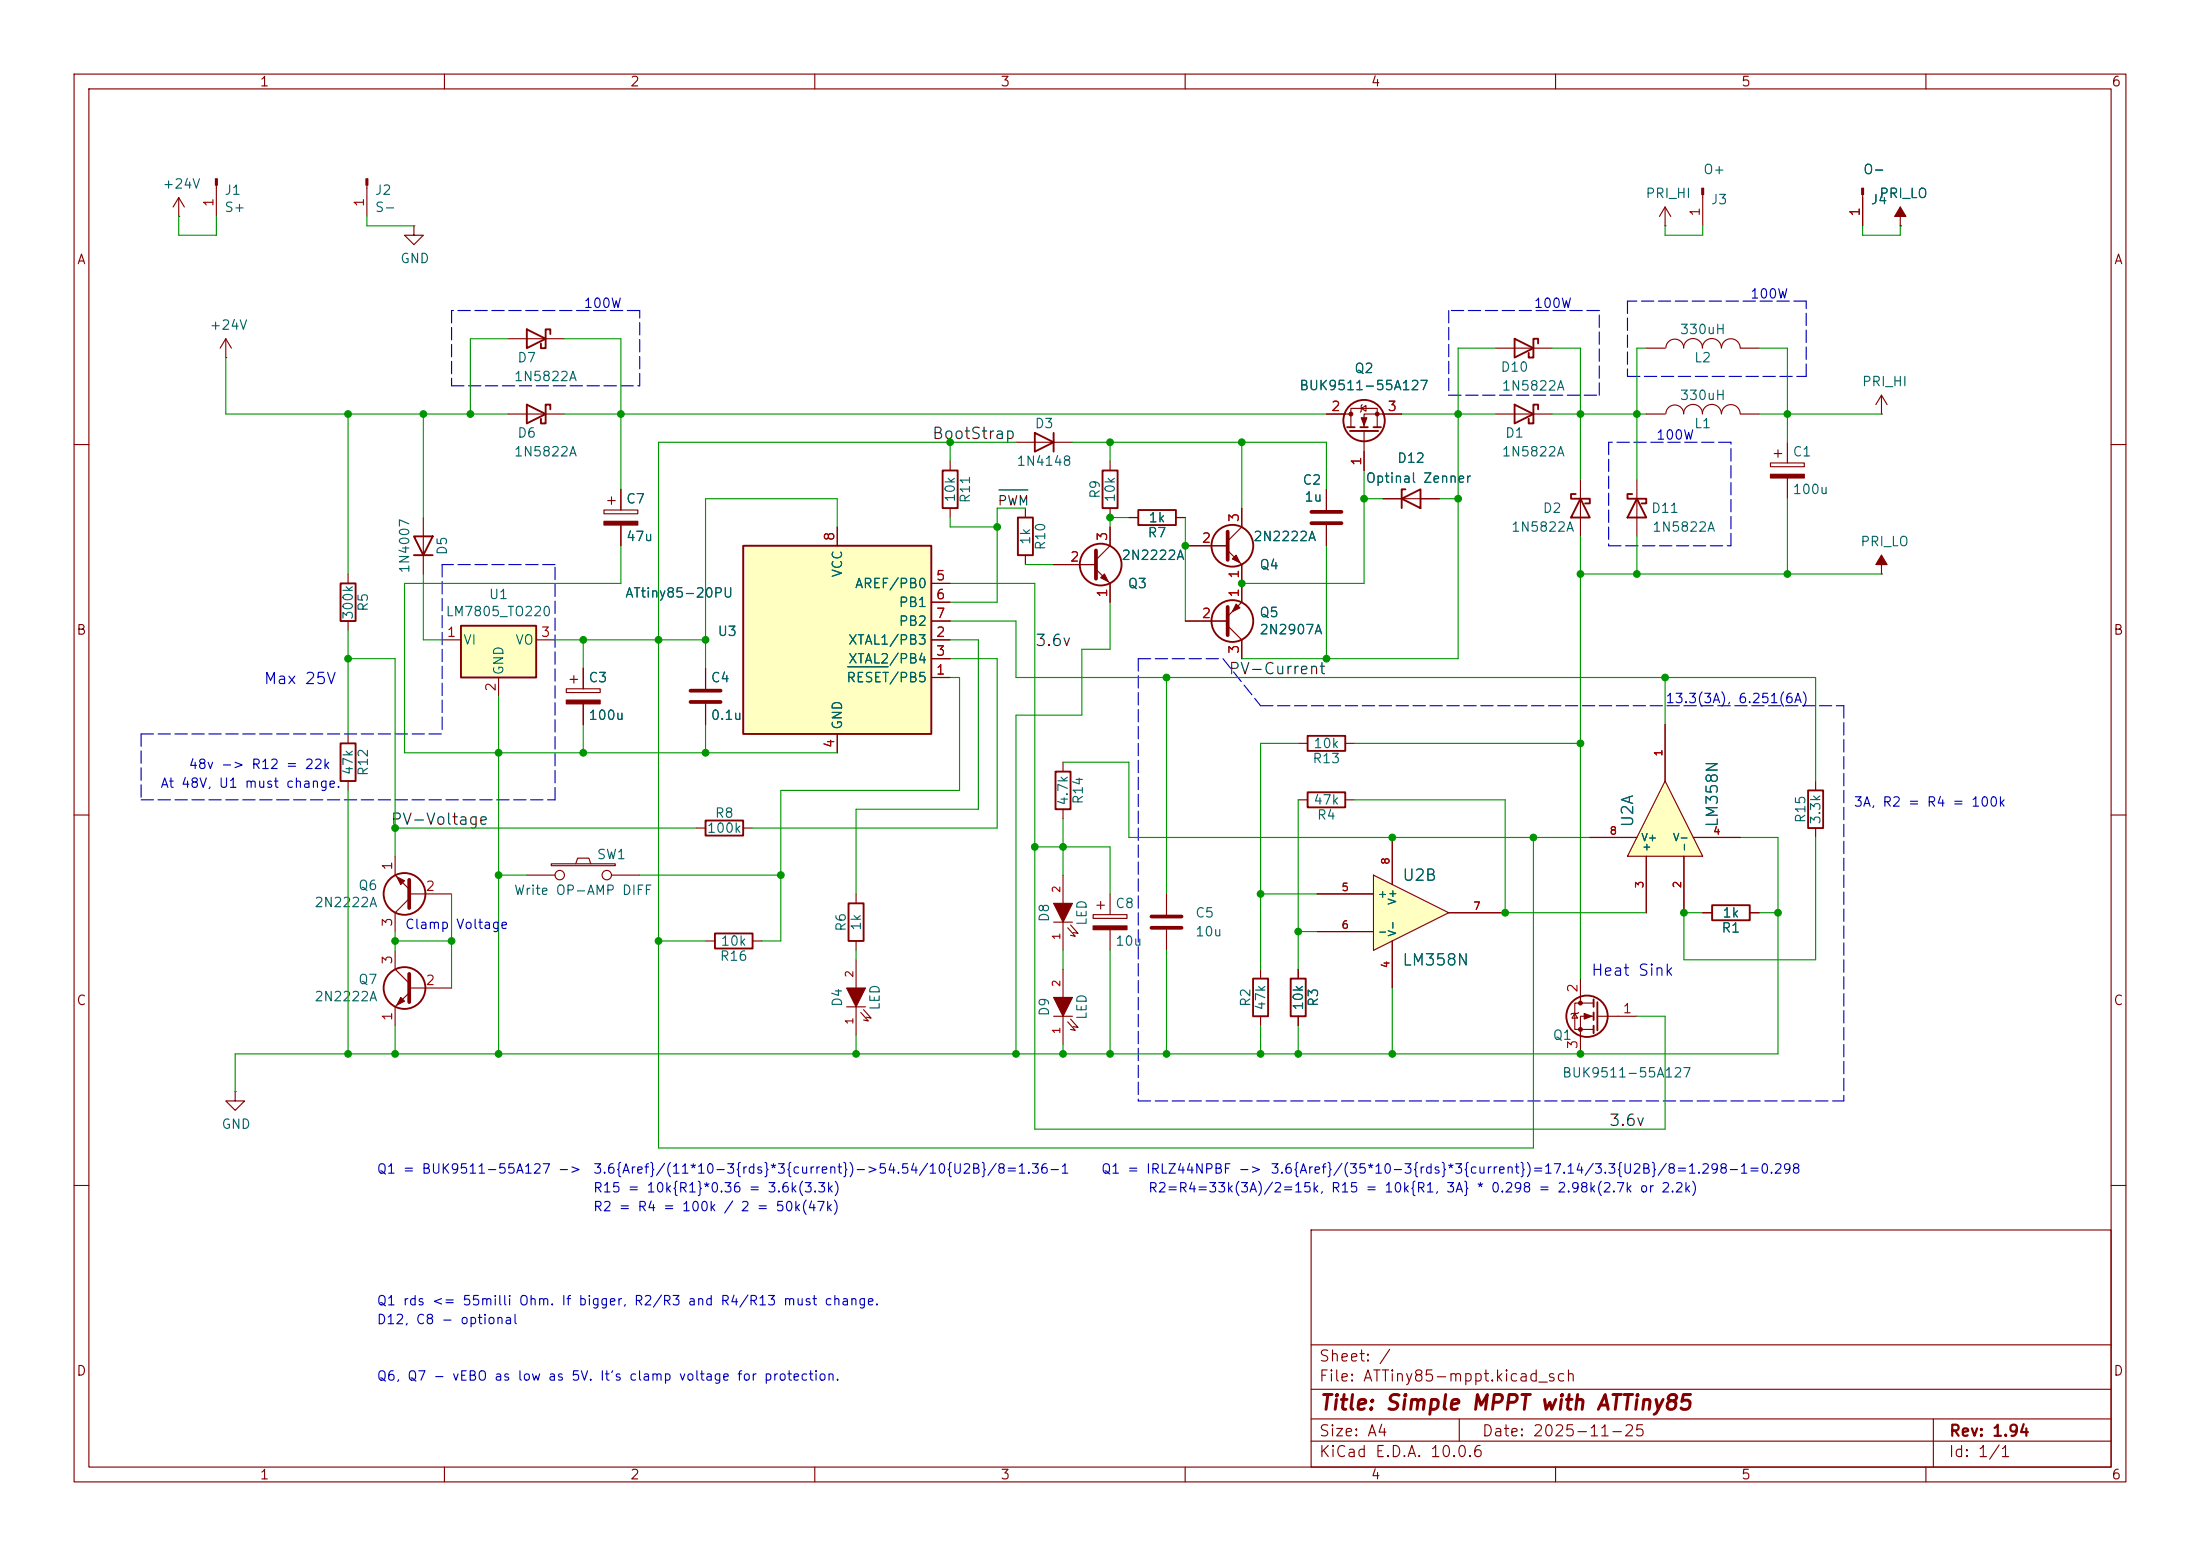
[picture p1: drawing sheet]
<svg xmlns="http://www.w3.org/2000/svg" width="297mm" height="210mm" viewBox="0 0 297 210" stroke-linecap="round" stroke-linejoin="round" font-family="sans-serif">
<g fill="none" stroke="#840000" stroke-width=".15">
<path d="M10 10h277v190h-277zM12 12h273v186h-273zM60 10v2M110 10v2M160 10v2M210 10v2M260 10v2M224.8 30.5h.1M224.8 27.9l-.8 1.3M224.8 27.9l.8 1.3M224.8 27.9v2.6M251.5 26.3v4.2"/>
<path d="M256.5 30.5h.1M256.5 27.9v2.6M30.5 48.3h.1M30.5 45.7l-.8 1.3M30.5 45.7l.7 1.3M30.5 45.7v2.6M68.6 55.9h7.6M137.2 59.7h7.6M222.2 55.9h2.6M224.9 55.9a1.21 1.21 0 0 1 1.2-1.2 1.21 1.21 0 0 1 1.2 1.2M227.3 55.9a1.28 1.28 0 0 1 1.3-1.3 1.28 1.28 0 0 1 1.2 1.3M229.8 55.9a1.28 1.28 0 0 1 1.3-1.3 1.28 1.28 0 0 1 1.3 1.3"/>
<path d="M232.4 55.9a1.26 1.26 0 0 1 1.3-1.3 1.26 1.26 0 0 1 1.2 1.3M234.9 55.9h2.6M10 60h2M81.5 68.8h4.6v.5h-4.6zM82 67.6h1.1M82.5 67.1v1M83.8 66v2.8M83.8 70.9v2.8M142.2 76.2h5.8M148 76.8l1.9 1.9v2.6M149.9 71.1v2.6l-1.9 1.9M221 64.8v7.6"/>
<path d="M285 60h2M10 110h2M53.3 115.6v2.5l1.9 1.9M71.1 118.1h3.8M74.4 116.6h8.7v.2h-8.7zM77.7 116.6l.3-.8h1.5l.3 .8M82.5 118.1h3.9M143.5 102.9v1.2M143.5 109.2v1.3M143.5 118.1v3.8M245.1 105.4v1.3M245.1 111.8v1.2"/>
<path d="M285 110h2M53.3 128.3v2.5l1.9 1.9M55.2 134l-1.9 1.9v2.5M55.2 121.3l-1.9 1.9v2.5M55.2 120.7h5.8M55.2 133.4h5.8M95.2 127h1.3M101.6 127h1.3M114.3 135.9h2.5M115.6 120.7v1.2M115.6 127v1.3M115.6 129.5v3.9"/>
<path d="M115.6 135.9v3.8M116.2 136.7l1 1.1-.6-.1M116.6 136.3l1 1.1-.6-.1M142.2 137.2h2.6M142.2 124.5h2.6M143.5 124.5v3.8M143.5 130.8v3.8M143.5 137.2v3.8M144.1 137.9l1.1 1.2-.7-.2M144.1 125.2l1.1 1.2-.7-.2M144.5 137.5l1 1.2-.6-.1M144.5 124.8l1 1.2-.6-.1"/>
<path d="M147.6 123.4h4.5v.6h-4.5zM148.1 122.2h1M148.6 121.7v1M149.9 120.7v2.7M149.9 125.5v2.8M10 160h2M177 166h108v32h-108zM285 160h2M60 198v2M110 198v2M160 198v2M177 194.5h108"/>
<path d="M177 191.5h108M177 187.5h108M177 181.5h108M197 191.5v3M210 198v2M260 198v2M261 191.5v6.5"/>
<circle cx="75.6" cy="118.1" r=".63"/>
<circle cx="81.9" cy="118.1" r=".63"/>
</g>
<g fill="#840000" stroke="#840000" stroke-width=".15">
<path d="M147.6 125h4.5v.5h-4.5z"/>
<path d="M81.5 70.4h4.6v.5h-4.6z"/>
<path d="M142.2 134.6h2.6l-1.3 2.6z"/>
<path d="M142.2 121.9h2.6l-1.3 2.6z"/>
<path d="M251.3 25.4h.3v.9h-.3z"/>
<path d="M256.5 27.9l.8 1.3h-1.5z"/>
<path d="M53.6 118.4l1 .5-.5 .5z"/>
<path d="M54.1 134.6l.5 .5-1 .5z"/>
<path d="M114.3 133.4h2.5l-1.2 2.5z"/>
<path d="M148.6 78l.5-.5 .5 1z"/>
</g>
<g fill="none" stroke="#840000" stroke-width=".25">
<path d="M71.1 54.6l2.6 1.3-2.6 1.3zM74.3 55.2v-.6h-.6v2.6h-.7v-.7M139.7 58.4l2.5 1.3-2.5 1.3zM142.2 58.4v2.6M220.3 66.7h-.6v.6h2.5v.6h-.6M221 67.3l1.2 2.6h-2.5zM142.5 104.1h2v5.1h-2zM244.1 106.7h2v5.1h-2zM96.5 126h5.1v2h-5.1zM114.6 121.9h2v5.1h-2z"/>
<circle cx="148.6" cy="76.2" r="2.82"/>
<circle cx="54.6" cy="133.3" r="2.82"/>
<circle cx="54.6" cy="120.6" r="2.82"/>
</g>
<path d="M148 74.3v3.8M55.2 118.7v3.9M55.2 131.4v3.9" fill="none" stroke="#840000" stroke-width=".51"/>
<path d="M224.8 105.4l5.1 10.2h-10.2z" fill="#ffffc2"/>
<g fill="none" stroke="#840000" stroke-width=".15">
<path d="M179.1 55.9h3.3M182.4 57.7v-2.6h3.5v2.6M183.8 55.1l.6-.4v.8zM183.9 54.6l-.1 .1v.8l-.2 .1M184.1 58.2v5.3M189.2 55.9h-5.1v1.8M201.9 55.9h7.6M186.7 67.3h7.6M213.4 64.8v7.6M47 99.1v1.2M224.8 97.8v7.6M47 105.4v1.3"/>
<path d="M214.6 113h6.4M222.2 115.6v7.6M224.8 105.4l5.1 10.2h-10.2zM227.3 115.6v7.6M228.6 113h6.3M31.7 147.3v1.3h1.3l-1.3 1.3-1.2-1.3h1.2M31.7 147.3h.1"/>
</g>
<g fill="none" stroke="#840000" stroke-width=".25">
<path d="M181.9 57.7h1M182.2 58.2h3.9M183.6 57.7h1.1M185.4 57.7h1M204.5 54.6l2.5 1.3-2.5 1.3zM207.6 55.2v-.6h-.6v2.6h-.6v-.7M189.2 67.3l2.6-1.3v2.6zM189.7 66h-.5v2.6M212.7 66.7h-.6v.6h2.5v.6h-.6M213.4 67.3l1.2 2.6h-2.5zM46 100.3h2v5.1h-2z"/>
<circle cx="184.1" cy="56.8" r="2.79"/>
</g>
<g fill="#840000" stroke="#840000" stroke-width=".15">
<path d="M183.8 56.4h.7l-.4 1z"/>
<circle cx="182.4" cy="55.9" r=".25"/>
<circle cx="185.9" cy="55.9" r=".25"/>
</g>
<path d="M100.3 73.7h25.4v25.4h-25.4z" fill="#ffffc2"/>
<g fill="none" stroke="#840000" stroke-width=".25">
<path d="M71.1 44.5l2.6 1.2-2.6 1.3zM74.3 45.1v-.6h-.6v2.5h-.7v-.6M204.5 45.7l2.5 1.3-2.5 1.3zM207.6 46.4v-.7h-.6v2.6h-.6v-.7M46 78.7h2v5.1h-2zM55.9 72.4h2.5l-1.3 2.5zM55.9 74.9h2.5M100.3 73.7h25.4v25.4h-25.4zM153.7 68.8h5v2.1h-5zM176.5 99.3h5.1v2h-5.1zM176.5 106.9h5.1v2.1h-5.1zM174.2 132.1h2.1v5.1h-2.1z"/>
<path d="M215.1 134.9v1M215.1 136.7v1M215.1 138.4v1M215.6 135.3v3.8M231.1 122.2h5.1v2h-5.1z"/>
<circle cx="166.4" cy="73.7" r="2.82"/>
<circle cx="214.2" cy="137.2" r="2.79"/>
</g>
<g fill="none" stroke="#840000" stroke-width=".15">
<path d="M24.1 29.2h.1M24.1 26.7l-.7 1.2M24.1 26.7l.8 1.2M24.1 26.7v2.5M29.2 25v4.2M49.5 25v4.2M55.9 30.5v1.3h1.2l-1.2 1.2-1.3-1.2h1.3M55.9 30.5h.1M68.6 45.7h7.6M201.9 47h7.6M47 77.5v1.2M57.1 69.9v7.6"/>
<path d="M113 71.1v2.6M125.7 78.7h2.6M152.4 69.9h1.3M158.7 69.9h1.3M160 73.7h5.7M165.7 74.3l1.9 1.9v2.5M167.6 68.6v2.5l-1.9 1.9M179.1 66v2.8M179.1 70.9v2.8M47 83.8v1.3M113 99.1v2.5M125.7 91.4h2.6"/>
<path d="M125.7 86.4h2.6M125.7 88.9h2.6M125.7 81.3h2.6M125.7 83.8h2.6M175.3 108h1.2M175.3 100.3h1.2M181.6 108h1.3M181.6 100.3h1.3M175.3 130.8v1.3M175.3 137.2v1.2M212.6 136.8l.4 .6h-.8zM213.1 136.7l-.1 .1h-.8l-.1 .1"/>
<path d="M213.4 132.1v3.3M215.1 135.4h-2.5v3.5h2.5M215.1 137.2h-1.7v5M215.6 137.2h5.4M229.9 123.2h1.2M236.2 123.2h1.3"/>
</g>
<path d="M114.4 90h5.5" fill="none" stroke="#006464" stroke-width=".15"/>
<g fill="#840000" stroke="#840000" stroke-width=".15">
<path d="M213.9 136.8l1 .4-1 .3z"/>
<path d="M29.1 24.1h.2v.9h-.2z"/>
<path d="M49.4 24.1h.3v.9h-.3z"/>
<path d="M166.4 75.4l.5-.5 .5 1z"/>
<circle cx="213.4" cy="135.4" r=".25"/>
<circle cx="213.4" cy="138.9" r=".25"/>
</g>
<path d="M165.7 71.8v3.8M177 69.1h4.1M177 70.6h4.1" fill="none" stroke="#840000" stroke-width=".51"/>
<path d="M62.2 84.5h10.2v6.9h-10.2z" fill="#ffffc2"/>
<g fill="none" stroke="#840000" stroke-width=".25">
<path d="M148.8 63.5h2.1v5.1h-2.1zM62.2 84.5h10.2v6.9h-10.2z"/>
<circle cx="166.4" cy="83.8" r="2.82"/>
</g>
<path d="M149.9 62.2v1.3M149.9 68.6v1.3M167.6 78.7v2.6l-1.9 1.9M59.7 86.4h2.5M67.3 91.4v2.6M72.4 86.4h2.5M160 83.8h5.7M165.7 84.5l1.9 1.9v2.5" fill="none" stroke="#840000" stroke-width=".15"/>
<path d="M165.7 81.9v3.8" fill="none" stroke="#840000" stroke-width=".51"/>
<path d="M166.9 81.5l.5 .5-1 .6z" fill="#840000" stroke="#840000" stroke-width=".15"/>
<path d="M185.4 118.1l10.2 5.1-10.2 5.1z" fill="#ffffc2"/>
<g fill="none" stroke="#840000" stroke-width=".15">
<path d="M229.9 26.3v4.2M251.5 26.7v3.8M256.5 30.5h.1M179.1 55.9h2.5M186.7 55.9h2.5M222.2 47h2.6M224.9 47a1.21 1.21 0 0 1 1.2-1.2 1.21 1.21 0 0 1 1.2 1.2M227.3 47a1.28 1.28 0 0 1 1.3-1.3 1.28 1.28 0 0 1 1.2 1.3M229.8 47a1.28 1.28 0 0 1 1.3-1.3 1.28 1.28 0 0 1 1.3 1.3M232.4 47a1.26 1.26 0 0 1 1.3-1.3 1.26 1.26 0 0 1 1.2 1.3h2.6M241.3 59.7v2.8M254 55.9h.1"/>
<path d="M254 53.3v2.6M254 53.3l-.8 1.3M254 53.3l.8 1.3M83.8 66v2.8M83.8 70.9v2.8M113 71.1v2.6M125.7 78.7h2.6M128.3 62.2v1.3M128.3 68.6v1.3M138.4 68.6v1.3M138.4 74.9v1.3M142.2 76.2h5.8"/>
<path d="M149.9 71.1v2.6M149.9 78.7v2.6M152.4 69.9h1.3M158.7 69.9h1.3M160 73.7h5.7M167.6 68.6v2.5M167.6 76.2v5.1M179.1 66v2.8M179.1 70.9v2.8M184.1 61v2.5M186.7 67.3h2.5M191.8 67.3h2.5"/>
<path d="M239 62.5h4.6v.5h-4.6zM239.5 61.2h1M240 60.7v1M241.3 64.5v2.8M254 77.5h.1M254 74.9v2.6M76.5 93h4.5v.5h-4.5zM77 91.7h1M77.5 91.2v1M78.7 90.2v2.8M78.7 95v2.8M95.2 90.2v2.8"/>
<path d="M95.2 95v2.8M113 99.1v2.5M125.7 91.4h2.6M125.7 86.4h2.6M125.7 88.9h2.6M125.7 81.3h2.6M125.7 83.8h2.6M160 83.8h5.7M167.6 86.4v2.5M224.8 97.8v7.6M94 111.8h1.2M100.3 111.8h1.3"/>
<path d="M185.4 118.1l10.2 5.1-10.2 5.1zM188 113v6.4M214.6 113h6.4M222.2 115.6v7.6M227.3 115.6v7.6M228.6 113h6.3M157.5 120.7v2.7M157.5 125.5v2.8M170.2 130.8v1.3M170.2 137.2v1.2M175.3 130.8v1.3M175.3 137.2v1.2"/>
<path d="M177.8 120.7h7.6M177.8 125.7h7.6M188 127v6.4M195.6 123.2h7.6M229.9 123.2h1.2M236.2 123.2h1.3"/>
</g>
<g fill="#840000" stroke="#840000" stroke-width=".15">
<path d="M76.5 94.5h4.5v.5h-4.5z"/>
<path d="M239 64h4.6v.5h-4.6z"/>
<path d="M254 74.9l.8 1.3h-1.6z"/>
<path d="M229.7 25.4h.3v.9h-.3z"/>
</g>
<path d="M127.3 63.5h2v5.1h-2zM137.4 69.9h2v5h-2zM95.2 110.7h5.1v2.1h-5.1zM169.2 132.1h2v5.1h-2z" fill="none" stroke="#840000" stroke-width=".25"/>
<path d="M93.2 93.2h4.1M93.2 94.7h4.1M155.4 123.7h4.1M155.4 125.2h4.1" fill="none" stroke="#840000" stroke-width=".51"/>
<path d="M134.8 66.1h4" fill="none" stroke="#0f0f0f" stroke-width=".15"/>
<g fill="none" stroke="#0000c2" stroke-width=".15" stroke-dasharray="1.7 .6">
<path d="M61 41.9v10.2M61 52.1h25.4M86.4 41.9h-25.4M86.4 52.1v-10.2M195.6 41.9v11.4M195.6 53.3h20.3M215.9 53.3v-11.4M215.9 41.9h-20.3M217.2 59.7v14M219.7 40.6v10.2M219.7 50.8h24.1M233.7 59.7h-16.5"/>
<path d="M243.8 50.8v-10.2M243.8 40.6h-24.1M59.7 76.2v22.9M74.9 76.2h-15.2M217.2 73.7h16.5M233.7 73.7v-14M19 99.1v8.9M19 99.1h40.7M153.7 88.9h11.4M153.7 88.9v59.7M165.1 88.9l5.1 6.4M170.2 95.3h78.7"/>
<path d="M248.9 95.3v53.3M19 108h55.9M74.9 108v-31.8M153.7 148.6h95.2"/>
</g>
<g fill="none" stroke="#009600" stroke-width=".15">
<path d="M24.1 29.2v2.6h5.1v-2.6M49.5 29.2v1.3h6.4M224.8 30.5v1.3h5.1v-1.3M251.5 30.5v1.3h5v-1.3M30.5 48.3v7.6h38.1M47 55.9v21.6M57.1 55.9v14M68.6 45.7h-5.1v10.2M76.2 45.7h7.6v20.3M76.2 55.9h102.9M128.3 59.7v2.5M137.2 59.7h-48.3v95.2h118.1v-41.9"/>
<path d="M144.8 59.7h34.3v6.3M149.9 59.7v2.5M167.6 59.7v8.9M189.2 55.9h12.7M201.9 47h-5.1v41.9h-29.2M209.5 55.9h12.7M209.5 47h3.9v17.8M222.2 47h-1.2v17.8M237.5 55.9h16.5M237.5 47h3.8v12.7M57.1 77.5v8.9h2.6M83.8 73.7v5h-29.2v22.9h58.4"/>
<path d="M113 71.1v-3.8h-17.8v22.9M128.3 78.7h11.4v73.7h85.1v-15.2h-3.8M128.3 69.9v1.2h6.3M138.4 68.6h-3.8v12.7h-6.3M138.4 76.2h3.8M152.4 69.9h-2.5v1.2M160 69.9v13.9M179.1 73.7v15.2M184.1 67.3h2.6M184.1 63.5v15.2h-16.5M194.3 67.3h2.5M213.4 72.4v59.7"/>
<path d="M213.4 77.5h40.6M221 72.4v5.1M241.3 67.3v10.2M47 88.9h6.3v26.7M47 85.1v14M67.3 94v48.2M74.9 86.4h20.3M78.7 86.4v3.8M78.7 97.8v3.8M95.2 97.8v3.8M128.3 86.4h3.8v22.8h-16.5v11.5M128.3 88.9h6.3v22.9h-33"/>
<path d="M128.3 91.4h1.2v15.3h-24.1v20.3h-2.5M128.3 83.8h8.9v7.6h107.9v14M149.9 81.3v6.3h-3.9v8.9h-8.8v45.7M157.5 91.4v29.3M224.8 91.4v6.4M47 106.7v35.5M53.3 111.8h40.7M67.3 118.1h3.8M86.4 118.1h19M139.7 114.3h10.2v6.4M143.5 110.5v7.6M143.5 102.9h8.9v10.1h62.2"/>
<path d="M175.3 108v22.8M175.3 100.3h-5.1v30.5M182.9 108h20.3v15.2h19M182.9 100.3h30.5M234.9 113h5.1v29.2h-208.3v5.1M245.1 113v16.5h-17.8v-6.3h2.6M53.3 125.7v2.6M53.3 138.4v3.8M53.3 127h7.7M61 120.7v12.7M88.9 127h6.3M115.6 128.3v1.2"/>
<path d="M115.6 139.7v2.5M143.5 128.3v2.5M149.9 128.3v13.9M157.5 128.3v13.9M170.2 120.7h7.6M170.2 138.4v3.8M175.3 138.4v3.8M175.3 125.7h2.5M188 133.4v8.8M237.5 123.2h2.5M143.5 141v1.2"/>
</g>
<path d="M114.4 90h5.5" fill="none" stroke="#006464" stroke-width=".15"/>
<g fill="#009600" stroke="#009600" stroke-width=".14">
<circle cx="137.2" cy="142.2" r=".46"/>
<circle cx="47" cy="142.2" r=".46"/>
<circle cx="53.3" cy="142.2" r=".46"/>
<circle cx="67.3" cy="142.2" r=".46"/>
<circle cx="115.6" cy="142.2" r=".46"/>
<circle cx="53.3" cy="127" r=".46"/>
<circle cx="88.9" cy="86.4" r=".46"/>
<circle cx="78.7" cy="86.4" r=".46"/>
<circle cx="128.3" cy="59.7" r=".46"/>
<circle cx="83.8" cy="55.9" r=".46"/>
<circle cx="47" cy="55.9" r=".46"/>
<circle cx="53.3" cy="111.8" r=".46"/>
<circle cx="47" cy="88.9" r=".46"/>
<circle cx="63.5" cy="55.9" r=".46"/>
<circle cx="57.1" cy="55.9" r=".46"/>
<circle cx="61" cy="127" r=".46"/>
<circle cx="78.7" cy="101.6" r=".46"/>
<circle cx="95.2" cy="86.4" r=".46"/>
<circle cx="88.9" cy="127" r=".46"/>
<circle cx="67.3" cy="118.1" r=".46"/>
<circle cx="67.3" cy="101.6" r=".46"/>
<circle cx="105.4" cy="118.1" r=".46"/>
<circle cx="95.2" cy="101.6" r=".46"/>
<circle cx="143.5" cy="114.3" r=".46"/>
<circle cx="139.7" cy="114.3" r=".46"/>
<circle cx="157.5" cy="142.2" r=".46"/>
<circle cx="170.2" cy="120.7" r=".46"/>
<circle cx="175.3" cy="125.7" r=".46"/>
<circle cx="175.3" cy="142.2" r=".46"/>
<circle cx="170.2" cy="142.2" r=".46"/>
<circle cx="149.9" cy="142.2" r=".46"/>
<circle cx="143.5" cy="142.2" r=".46"/>
<circle cx="241.3" cy="77.5" r=".46"/>
<circle cx="224.8" cy="91.4" r=".46"/>
<circle cx="203.2" cy="123.2" r=".46"/>
<circle cx="188" cy="113" r=".46"/>
<circle cx="207" cy="113" r=".46"/>
<circle cx="221" cy="77.5" r=".46"/>
<circle cx="184.1" cy="67.3" r=".46"/>
<circle cx="196.8" cy="67.3" r=".46"/>
<circle cx="213.4" cy="100.3" r=".46"/>
<circle cx="240" cy="123.2" r=".46"/>
<circle cx="227.3" cy="123.2" r=".46"/>
<circle cx="196.8" cy="55.9" r=".46"/>
<circle cx="221" cy="55.9" r=".46"/>
<circle cx="213.4" cy="55.9" r=".46"/>
<circle cx="213.4" cy="142.2" r=".46"/>
<circle cx="188" cy="142.2" r=".46"/>
<circle cx="157.5" cy="91.4" r=".46"/>
<circle cx="149.9" cy="59.7" r=".46"/>
<circle cx="167.6" cy="78.7" r=".46"/>
<circle cx="167.6" cy="59.7" r=".46"/>
<circle cx="160" cy="73.7" r=".46"/>
<circle cx="179.1" cy="88.9" r=".46"/>
<circle cx="149.9" cy="69.9" r=".46"/>
<circle cx="241.3" cy="55.9" r=".46"/>
<circle cx="213.4" cy="77.5" r=".46"/>
<circle cx="134.6" cy="71.1" r=".46"/>
</g>
<text font-size="2" fill="#840000" x="178" y="190.8">Title: Simple MPPT with ATTiny85</text>
<g font-size="1.5" fill="#0f0f0f">
<text x="125.7" y="59.6">BootStrap</text>
<text x="139.6" y="87.6">3.6v</text>
<text x="165.8" y="91.4">PV-Current</text>
<text x="52.7" y="111.7">PV-Voltage</text>
<text x="217.1" y="152.4">3.6v</text>
</g>
<g font-size="1.5" fill="#0000c2">
<text x="35.5" y="92.7">Max 25V</text>
<text x="214.7" y="132.1">Heat Sink</text>
</g>
<g font-size="1.5" fill="#006464">
<text x="220.9" y="111.8" transform="rotate(-90 220.9 111.8)">U2A</text>
<text x="232.3" y="111.8" transform="rotate(-90 232.3 111.8)">LM358N</text>
<text x="189.2" y="119.3">U2B</text>
<text x="189.2" y="130.7">LM358N</text>
</g>
<g font-size="1.5" fill="#840000">
<text x="178" y="184.1">Sheet: /</text>
<text x="178" y="186.8">File: ATTiny85-mppt.kicad_sch</text>
<text x="178" y="197">KiCad E.D.A. 10.0.6</text>
<text x="178" y="194.2">Size: A4</text>
<text x="200" y="194.2">Date: 2025-11-25</text>
<text x="263" y="197">Id: 1/1</text>
<text x="263" y="194.2">Rev: 1.94</text>
</g>
<g font-size="1.3" fill="#840000">
<text x="35" y="12">1</text>
<text x="85" y="12">2</text>
<text x="135" y="12">3</text>
<text x="185" y="12">4</text>
<text x="235" y="12">5</text>
<text x="285" y="12">6</text>
<text x="10.3" y="36">A</text>
<text x="285.3" y="36">A</text>
<text x="10.2" y="86">B</text>
<text x="285.2" y="86">B</text>
<text x="10.2" y="136">C</text>
<text x="285.2" y="136">C</text>
<text x="10.2" y="186">D</text>
<text x="285.2" y="186">D</text>
<text x="35" y="200">1</text>
<text x="85" y="200">2</text>
<text x="135" y="200">3</text>
<text x="185" y="200">4</text>
<text x="235" y="200">5</text>
<text x="285" y="200">6</text>
</g>
<g font-size="1.3" fill="#006464">
<text x="229.9" y="23.8">O+</text>
<text x="251.4" y="23.8">O-</text>
<text x="21.8" y="25.8">+24V</text>
<text x="30.2" y="26.6">J1</text>
<text x="30.2" y="28.9">S+</text>
<text x="50.5" y="26.6">J2</text>
<text x="50.5" y="28.9">S-</text>
<text x="222.1" y="27">PRI_HI</text>
<text x="230.9" y="27.9">J3</text>
<text x="252.5" y="27.9">J4</text>
<text x="253.6" y="27">PRI_LO</text>
<text x="53.9" y="35.8">GND</text>
<text x="28.2" y="44.8">+24V</text>
<text x="226.7" y="45.4">330uH</text>
<text x="69.3" y="51.8">1N5822A</text>
<text x="69.8" y="49.2">D7</text>
<text x="175.3" y="53">BUK9511-55A127</text>
<text x="182.8" y="50.7">Q2</text>
<text x="202.5" y="50.5">D10</text>
<text x="202.6" y="53">1N5822A</text>
<text x="228.6" y="49.2">L2</text>
<text x="251.3" y="52.4">PRI_HI</text>
<text x="69.8" y="59.4">D6</text>
<text x="139.6" y="58.1">D3</text>
<text x="203.1" y="59.4">D1</text>
<text x="226.7" y="54.3">330uH</text>
<text x="228.6" y="58.1">L1</text>
<text x="69.3" y="61.9">1N5822A</text>
<text x="137.2" y="63.2">1N4148</text>
<text x="175.8" y="65.7">C2</text>
<text x="184.3" y="65.5">Optinal Zenner</text>
<text x="188.5" y="62.8">D12</text>
<text x="202.6" y="61.9">1N5822A</text>
<text x="241.9" y="61.9">C1</text>
<text x="84.4" y="68.3">C7</text>
<text x="129.2" y="67.9" transform="rotate(-90 129.2 67.9)">10k</text>
<text x="131.3" y="68" transform="rotate(-90 131.3 68)">R11</text>
<text x="148.8" y="67.4" transform="rotate(-90 148.8 67.4)">R9</text>
<text x="150.8" y="67.9" transform="rotate(-90 150.8 67.9)">10k</text>
<text x="155" y="70.8">1k</text>
<text x="176" y="68">1u</text>
<text x="208.2" y="69.5">D2</text>
<text x="222.8" y="69.5">D11</text>
<text x="241.9" y="67">100u</text>
<text x="55.6" y="77.5" transform="rotate(-90 55.6 77.5)">1N4007</text>
<text x="60.7" y="75" transform="rotate(-90 60.7 75)">D5</text>
<text x="84.4" y="73.4">47u</text>
<text x="139.4" y="73.6" transform="rotate(-90 139.4 73.6)">1k</text>
<text x="141.4" y="74.4" transform="rotate(-90 141.4 74.4)">R10</text>
<text x="151.3" y="75.9">2N2222A</text>
<text x="154.8" y="72.8">R7</text>
<text x="169.1" y="73.4">2N2222A</text>
<text x="169.9" y="77.2">Q4</text>
<text x="203.9" y="72.1">1N5822A</text>
<text x="223" y="72.1">1N5822A</text>
<text x="251.1" y="74">PRI_LO</text>
<text x="48" y="83.7" transform="rotate(-90 48 83.7)">300k</text>
<text x="50" y="82.6" transform="rotate(-90 50 82.6)">R5</text>
<text x="60.1" y="83.5">LM7805_TO220</text>
<text x="65.9" y="81.2">U1</text>
<text x="84.3" y="81">ATtiny85-20PU</text>
<text x="114" y="78" transform="rotate(-90 114 78)">VCC</text>
<text x="115.3" y="79.7">AREF/PB0</text>
<text x="121.2" y="82.2">PB1</text>
<text x="152.2" y="79.7">Q3</text>
<text x="169.9" y="83.6">Q5</text>
<text x="62.5" y="87.3">VI</text>
<text x="69.5" y="87.3">VO</text>
<text x="96.8" y="86.2">U3</text>
<text x="114.4" y="87.3">XTAL1/PB3</text>
<text x="114.4" y="89.9">XTAL2/PB4</text>
<text x="121.2" y="84.8">PB2</text>
<text x="169.9" y="85.9">2N2907A</text>
<text x="68.3" y="91.2" transform="rotate(-90 68.3 91.2)">GND</text>
<text x="79.4" y="92.4">C3</text>
<text x="95.9" y="92.4">C4</text>
<text x="114.2" y="92.4">RESET/PB5</text>
<text x="79.4" y="97.5">100u</text>
<text x="95.9" y="97.5">0.1u</text>
<text x="114" y="98.6" transform="rotate(-90 114 98.6)">GND</text>
<text x="177.2" y="101.3">10k</text>
<text x="48" y="104.7" transform="rotate(-90 48 104.7)">47k</text>
<text x="50" y="104.8" transform="rotate(-90 50 104.8)">R12</text>
<text x="177.1" y="103.3">R13</text>
<text x="95.3" y="112.7">100k</text>
<text x="96.4" y="110.7">R8</text>
<text x="144.5" y="108.8" transform="rotate(-90 144.5 108.8)">4.7k</text>
<text x="146.5" y="108.7" transform="rotate(-90 146.5 108.7)">R14</text>
<text x="177.2" y="108.9">47k</text>
<text x="177.7" y="110.9">R4</text>
<text x="244" y="111.2" transform="rotate(-90 244 111.2)">R15</text>
<text x="246.1" y="111.4" transform="rotate(-90 246.1 111.4)">3.3k</text>
<text x="80.5" y="116.3">SW1</text>
<text x="42.3" y="122.8">2N2222A</text>
<text x="48.3" y="120.4">Q6</text>
<text x="69.3" y="121.1">Write OP-AMP DIFF</text>
<text x="114.5" y="125.8" transform="rotate(-90 114.5 125.8)">R6</text>
<text x="116.5" y="125.7" transform="rotate(-90 116.5 125.7)">1k</text>
<text x="141.9" y="124.6" transform="rotate(-90 141.9 124.6)">D8</text>
<text x="147" y="125" transform="rotate(-90 147 125)">LED</text>
<text x="150.5" y="122.9">C8</text>
<text x="161.3" y="124.2">C5</text>
<text x="232.4" y="124.2">1k</text>
<text x="97.1" y="130">R16</text>
<text x="97.2" y="128">10k</text>
<text x="150.5" y="128">10u</text>
<text x="161.3" y="126.7">10u</text>
<text x="232.3" y="126.2">R1</text>
<text x="42.3" y="135.5">2N2222A</text>
<text x="48.3" y="133.1">Q7</text>
<text x="114" y="136" transform="rotate(-90 114 136)">D4</text>
<text x="119.1" y="136.5" transform="rotate(-90 119.1 136.5)">LED</text>
<text x="141.9" y="137.3" transform="rotate(-90 141.9 137.3)">D9</text>
<text x="147" y="137.7" transform="rotate(-90 147 137.7)">LED</text>
<text x="169.1" y="136" transform="rotate(-90 169.1 136)">R2</text>
<text x="171.1" y="136.5" transform="rotate(-90 171.1 136.5)">47k</text>
<text x="176.2" y="136.5" transform="rotate(-90 176.2 136.5)">10k</text>
<text x="178.3" y="136" transform="rotate(-90 178.3 136)">R3</text>
<text x="209.5" y="140.7">Q1</text>
<text x="210.8" y="145.7">BUK9511-55A127</text>
<text x="29.8" y="152.7">GND</text>
</g>
<g font-size="1.3" fill="#a90000">
<text x="29.1" y="28" transform="rotate(-90 29.1 28)">1</text>
<text x="49.4" y="28" transform="rotate(-90 49.4 28)">1</text>
<text x="229.8" y="29.3" transform="rotate(-90 229.8 29.3)">1</text>
<text x="251.4" y="29.3" transform="rotate(-90 251.4 29.3)">1</text>
<text x="179.6" y="55.8">2</text>
<text x="187.2" y="55.8">3</text>
<text x="184.1" y="63" transform="rotate(-90 184.1 63)">1</text>
<text x="167.6" y="70.6" transform="rotate(-90 167.6 70.6)">3</text>
<text x="112.9" y="73.1" transform="rotate(-90 112.9 73.1)">8</text>
<text x="144.4" y="76.1">2</text>
<text x="149.8" y="73.1" transform="rotate(-90 149.8 73.1)">3</text>
<text x="162.1" y="73.6">2</text>
<text x="126.3" y="78.7">5</text>
<text x="126.3" y="81.2">6</text>
<text x="126.3" y="83.7">7</text>
<text x="149.8" y="80.7" transform="rotate(-90 149.8 80.7)">1</text>
<text x="162.1" y="83.7">2</text>
<text x="167.6" y="80.7" transform="rotate(-90 167.6 80.7)">1</text>
<text x="167.6" y="78.2" transform="rotate(-90 167.6 78.2)">1</text>
<text x="60.2" y="86.3">1</text>
<text x="72.9" y="86.3">3</text>
<text x="126.3" y="86.3">2</text>
<text x="126.3" y="88.8">3</text>
<text x="167.6" y="88.4" transform="rotate(-90 167.6 88.4)">3</text>
<text x="67.2" y="93.4" transform="rotate(-90 67.2 93.4)">2</text>
<text x="126.3" y="91.4">1</text>
<text x="112.9" y="101.1" transform="rotate(-90 112.9 101.1)">4</text>
<text x="53.3" y="117.6" transform="rotate(-90 53.3 117.6)">1</text>
<text x="53.3" y="125.2" transform="rotate(-90 53.3 125.2)">3</text>
<text x="57.4" y="120.6">2</text>
<text x="53.3" y="130.3" transform="rotate(-90 53.3 130.3)">3</text>
<text x="53.3" y="137.9" transform="rotate(-90 53.3 137.9)">1</text>
<text x="57.4" y="133.3">2</text>
<text x="213.3" y="134.1" transform="rotate(-90 213.3 134.1)">2</text>
<text x="219" y="137.1">1</text>
<text x="213.3" y="141.7" transform="rotate(-90 213.3 141.7)">3</text>
</g>
<g font-size="1.3" fill="#0000c2">
<text x="78.7" y="41.9">100W</text>
<text x="207" y="41.9">100W</text>
<text x="236.2" y="40.6">100W</text>
<text x="223.5" y="59.7">100W</text>
<text x="224.8" y="95.2">13.3(3A), 6.251(6A)</text>
<text x="21.6" y="106.7">At 48V, U1 must change.</text>
<text x="25.4" y="104.1">48v -&gt; R12 = 22k</text>
<text x="250.2" y="109.2">3A, R2 = R4 = 100k</text>
<text x="54.6" y="125.7">Clamp</text>
<text x="61.5" y="125.7">Voltage</text>
<text x="50.8" y="158.7">Q1 = BUK9511-55A127 -&gt;</text>
<text x="80" y="161.3">R15 = 10k{R1}*0.36 = 3.6k(3.3k)</text>
<text x="80" y="158.7">3.6{Aref}/(11*10-3{rds}*3{current})-&gt;54.54/10{U2B}/8=1.36-1</text>
<text x="148.6" y="158.7">Q1 = IRLZ44NPBF -&gt;</text>
<text x="154.9" y="161.3">R2=R4=33k(3A)/2=15k, R15 = 10k{R1, 3A} * 0.298 = 2.98k(2.7k or 2.2k)</text>
<text x="171.4" y="158.7">3.6{Aref}/(35*10-3{rds}*3{current})=17.14/3.3{U2B}/8=1.298-1=0.298</text>
<text x="80" y="163.8">R2 = R4 = 100k / 2 = 50k(47k)</text>
<text x="50.8" y="176.5">Q1 rds &lt;= 55milli Ohm. If bigger, R2/R3 and R4/R13 must change.</text>
<text x="50.8" y="179">D12, C8 - optional</text>
<text x="50.8" y="186.7">Q6, Q7 - vEBO as low as 5V. It's clamp voltage for protection.</text>
</g>
<text font-size="1.3" fill="#0f0f0f" x="134.6" y="68.5">PWM</text>
<g font-size="1" fill="#a90000">
<text x="224.7" y="102.2" transform="rotate(-90 224.7 102.2)">1</text>
<text x="217.2" y="112.9">8</text>
<text x="231.2" y="112.9">4</text>
<text x="187.8" y="116.8" transform="rotate(-90 187.8 116.8)">8</text>
<text x="222.1" y="120" transform="rotate(-90 222.1 120)">3</text>
<text x="227.2" y="120" transform="rotate(-90 227.2 120)">2</text>
<text x="143.4" y="120.6" transform="rotate(-90 143.4 120.6)">2</text>
<text x="181" y="120.5">5</text>
<text x="181" y="125.6">6</text>
<text x="198.8" y="123.1">7</text>
<text x="143.4" y="127" transform="rotate(-90 143.4 127)">1</text>
<text x="187.8" y="130.8" transform="rotate(-90 187.8 130.8)">4</text>
<text x="115.4" y="132" transform="rotate(-90 115.4 132)">2</text>
<text x="143.4" y="133.3" transform="rotate(-90 143.4 133.3)">2</text>
<text x="115.4" y="138.4" transform="rotate(-90 115.4 138.4)">1</text>
<text x="143.4" y="139.7" transform="rotate(-90 143.4 139.7)">1</text>
</g>
<g font-size="1" fill="#006464">
<text x="221.5" y="113.8">V+</text>
<text x="225.8" y="113.8">V-</text>
<text x="223" y="115.1" transform="rotate(-90 223 115.1)">+</text>
<text x="228.1" y="115.1" transform="rotate(-90 228.1 115.1)">-</text>
<text x="185.9" y="121.4">+</text>
<text x="188.7" y="122.2" transform="rotate(-90 188.7 122.2)">V+</text>
<text x="185.9" y="126.5">-</text>
<text x="188.7" y="126.5" transform="rotate(-90 188.7 126.5)">V-</text>
</g>
</svg>
